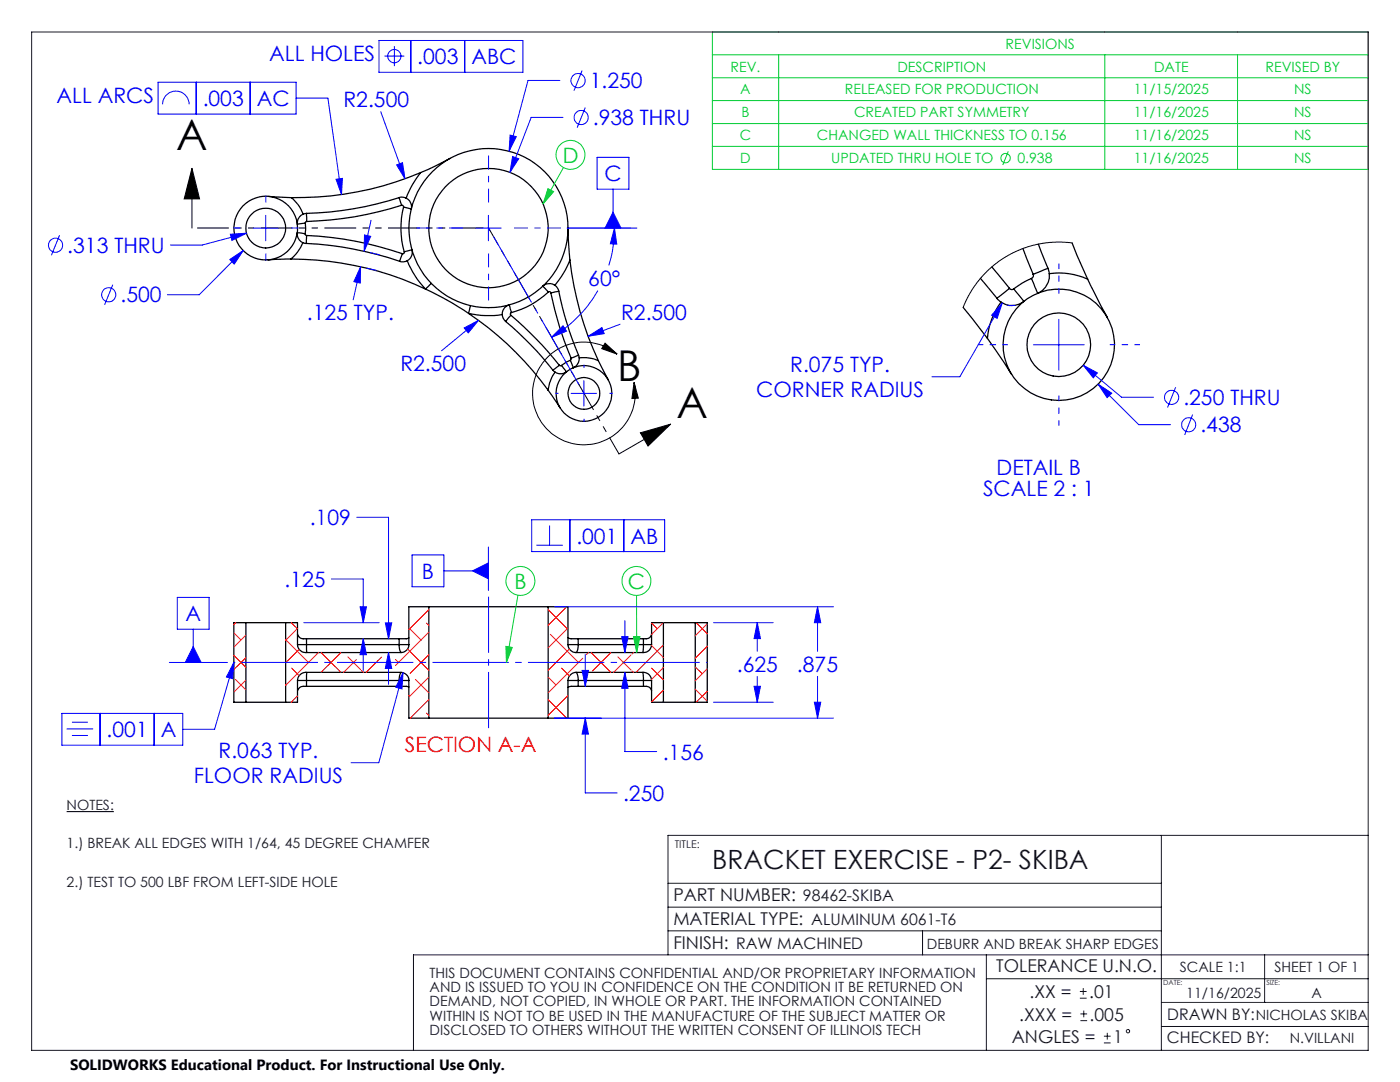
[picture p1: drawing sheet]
<svg xmlns="http://www.w3.org/2000/svg" width="279mm" height="216mm" viewBox="0 0 279 216" stroke-linecap="round" stroke-linejoin="round" font-family="sans-serif">
<g fill="none" stroke="#000" stroke-width=".25">
<path d="M53.6 39.2l4.6 .2M58.2 39.4a7.8 7.8 0 0 1 2.3 3.3M79.7 39.4a66.8 66.8 0 0 1-18.5 3.2M79.7 39.4a1.66 1.66 0 0 1 1.4 .1M79.7 39.4l.5 1.6M81.1 39.5a1.88 1.88 0 0 1 1 2.2l-1.6-.4M84 34.4a17.7 17.7 0 0 0-2.9 5.1M84 34.4a63.8 63.8 0 0 1-25.8 5M89.9 31.6l-5.9 2.8M58 51.7l-4.5 .2M58 51.7a63.7 63.7 0 0 1 26.9 6M60.4 48.4a8.1 8.1 0 0 1-2.4 3.3"/>
<path d="M60.4 48.4l.7 .2M60.5 42.7a1.84 1.84 0 0 0-1.1 2l1.5-.2M60.9 46.6l-1.6-.2a1.92 1.92 0 0 0 1.1 2M60.9 46.6l.1 .3 .2 .1M60.9 44.5v2.1M61.1 48.6a68.4 68.4 0 0 1 18.7 3.5M61.2 42.6l-.7 .1M61.2 42.6v1.6M61.2 47l-.1 1.6M61.2 47a67.9 67.9 0 0 1 19.1 3.6M61.2 44.2h-.2l-.1 .3M80.2 41h.2l.1 .3"/>
<path d="M80.2 41a68.1 68.1 0 0 1-19 3.2M80.3 50.6l-.5 1.5M80.5 41.3a17 17 0 0 0 .2 9M80.7 50.3l1.4-.5a1.57 1.57 0 0 1-.8 2.2M80.7 50.3l-.1 .2-.3 .1M81.3 52a17.9 17.9 0 0 0 3.6 5.7M81.3 52a1.89 1.89 0 0 1-1.5 .1M84.9 57.7a59.5 59.5 0 0 1 8.6 4.8M86.1 56.6l-1.2 1.1M109.4 58.3a17.1 17.1 0 0 1-7.3 4.1M109.4 58.3a.29 .29 0 0 1 .5 .1M109.9 58.4a66.6 66.6 0 0 0 4.1 13.1"/>
<path d="M110.7 56.9a1.88 1.88 0 0 0-2.4 .2l1.1 1.2M110.7 56.9l.5 .5 .3 .7M111.5 58.1a66.9 66.9 0 0 0 4 12.8M111.5 58.1l-1.6 .3M113.3 45.4l.4 6.5M113.7 51.9a18.8 18.8 0 0 1-3 5M113.7 51.9a63.7 63.7 0 0 0 5.7 20.1M195.7 55.6l3.3 3.9M197.9 53.3l3.6 4.2M199 59.5l.8 .8M201.5 57.5l-2.5 2M201.5 57.5a.57 .57 0 0 0 .8 .1"/>
<path d="M202.3 57.6l2 2.5a3.5 3.5 0 0 1-4.5 .2M204.2 49.6l2 5.2M205.8 55.6l-1.8 .9-1.7 1.1M206.2 54.8a.63 .63 0 0 1-.4 .8M207.2 48.7l1.9 4.8M209.1 53.5l.3 1.1M209.1 53.5l-2.9 1.3M209.4 54.6a13.8 13.8 0 0 1 7.7 1.1M209.4 54.6a3.6 3.6 0 0 1-2.4 3.9l-1.2-2.9M214 48.5l3.1 7.2M217.1 55.7l3.9 7.7M93.5 62.5a17.9 17.9 0 0 0 6.7 .3"/>
<path d="M93.5 62.5a62.4 62.4 0 0 1 15.9 15.4M93.9 61l-.4 1.5M100.2 62.8a2.03 2.03 0 0 0 .7 1.3M100.9 64.1a66.1 66.1 0 0 1 9.4 9.8M102 62.9l-1.1 1.2M102 62.9a71.8 71.8 0 0 1 9.6 10M102.1 62.4l-.5-1.6a1.92 1.92 0 0 0-1.4 2M102.1 62.4a.31 .31 0 0 0-.1 .5M109.4 77.9l2.4 3.6M110.3 73.9l.5 .4M110.8 74.3a7.9 7.9 0 0 0-1.4 3.6M111.6 72.9l-1.3 1"/>
<path d="M111.6 72.9h.4M112 72.9l1.1 1.3-.2 .1a1.9 1.9 0 0 1-2.1 0M113.8 71.9l-1.8 1M114 71.5l-.2 .4M115.5 70.9l.1 .5M115.5 70.9l-1.5 .6M115.6 71.4a7.6 7.6 0 0 1 3.8 .6M115.6 71.4a2 2 0 0 1-1.2 2l-.6-1.5M119.4 72l2 3.8M192.2 61.3l4.9 6.2M197.1 67.5l4.8 7.2M199.8 60.3a13.9 13.9 0 0 0-2.7 7.2"/>
<path d="M49.1 124.2h7.9M49.1 124.2h-2.4v15.9h2.4M49.1 124.2v15.9M57 124.2h2.4v4.4M57 124.2v15.9M59.4 135.8a1.69 1.69 0 0 1 1.6-1.6h19a1.63 1.63 0 0 1 1.6 1.6M59.4 128.6a1.63 1.63 0 0 0 1.6 1.6h19a1.57 1.57 0 0 0 1.6-1.6M59.4 126.5a1.53 1.53 0 0 0 1.6 1h.2M59.4 128.6h1.8M59.4 135.8h1.8M59.4 135.8v4.3h-2.4M61.2 136.9h-.3a1.51 1.51 0 0 0-1.5 .9"/>
<path d="M61.2 128.6v1.6M61.2 135.8h18.5M61.2 128.6h18.5M61.2 136.9h18.5M61.2 127.5h18.5M61.2 127.5v1.1M61.2 135.8v1.1M61.2 134.2v1.6M79.7 136.9h1.4l.5 .2M79.7 128.6a1.79 1.79 0 0 0 .4 1.6M79.7 128.6h1.9M79.7 135.8h1.9"/>
<path d="M79.7 127.5v1.1M79.7 135.8v1.1M80.1 134.2a1.79 1.79 0 0 0-.4 1.6M81.6 127.3l-.5 .2h-1.4M81.6 135.8v7.5h4M85.6 121.1h23.8M85.6 121.1h-4v7.5M85.6 121.1v22.2M109.4 121.1h3.9v7.5M109.4 121.1v22.2M113.3 128.6a1.63 1.63 0 0 0 1.7 1.6h13.4a1.57 1.57 0 0 0 1.6-1.6M113.3 135.8a1.69 1.69 0 0 1 1.7-1.6h13.4a1.63 1.63 0 0 1 1.6 1.6"/>
<path d="M113.3 127.2l.7 .3h1.4M113.3 128.6h2.1M113.3 135.8h2.1M113.3 135.8v7.5h-3.9M114.9 134.2a1.78 1.78 0 0 1 .5 1.6M115.4 128.6h13M115.4 135.8h13M115.4 136.9h13M115.4 127.5h13M115.4 136.9h-1.4l-.7 .2M115.4 128.6a1.64 1.64 0 0 1-.5 1.6M115.4 127.5v1.1"/>
<path d="M115.4 135.8v1.1M128.2 134.2l.2 1.6M128.4 136.9h.2a1.37 1.37 0 0 1 1.4 .9M128.4 128.6l-.2 1.6M128.4 135.8h1.6M128.4 128.6h1.6M128.4 127.5v1.1M128.4 135.8v1.1M130 126.6a1.4 1.4 0 0 1-1.4 .9h-.2M130 135.8v4.3h2.4M132.4 124.2h6.3M132.4 124.2h-2.4v4.4"/>
<path d="M132.4 124.2v15.9M138.7 124.2h2.4v15.9h-2.4M138.7 124.2v15.9M49.1 140.1h7.9M85.6 143.3h23.8M132.4 140.1h6.3"/>
<circle cx="53" cy="45.5" r="4"/>
<circle cx="53" cy="45.5" r="6.3"/>
<circle cx="97.5" cy="45.5" r="15.9"/>
<circle cx="97.5" cy="45.5" r="11.9"/>
<circle cx="116.5" cy="78.5" r="3.2"/>
<circle cx="116.5" cy="78.5" r="5.5"/>
<circle cx="211.3" cy="68.8" r="6.3"/>
<circle cx="211.3" cy="68.8" r="11.1"/>
</g>
<g fill="none" stroke="#f00" stroke-width=".2">
<path d="M46.7 126.3l1.4 1.4M46.7 130.8l2.4 2.4M47 135.6l2.1 2.1M47.1 124.2l-.4 .4M49.1 126.7l-2.4 2.4M49.1 131.2l-2.4 2.4M49.1 135.7l-2.4 2.4M57 136.6l.1 .1M57 127.6l4.6 4.6M58.1 124.2l1.2 1.2M58.2 133.3l1.5 1.5M59.4 125.4l-2.4 2.4"/>
<path d="M59.4 138.9l-1.3 1.2M59.7 129.6l-2.7 2.7M63.5 130.2l-6.5 6.6M64.1 130.2l4 4M68.1 130.2l-4 4M69.4 131.1l2.6 2.5M71.1 131.6l-2.5 2.6M72.1 133.8l.4 .4M76.2 131.1l-3.1 3.1M78.9 131.6l.6 .6M81.4 129.5l4.2 4.3M81.6 138.8l.2 .1"/>
<path d="M81.6 125.3l2.4 2.4M81.7 121.1h-.1M82.9 135.6l2.7 2.7M85.1 124.4l.5 .4M85.6 121.6l-4 4M85.6 126.2l-6.7 6.6M85.6 130.6l-3.8 3.8M85.6 135.1l-4 4M85.6 139.6l-3.7 3.7M109.4 139.6l3.7 3.7M109.4 135.1l1.5 1.6M109.4 121.6l3.8 3.8"/>
<path d="M109.8 126.6l5.7 5.6M112.1 133.3l1.5 1.6M113.1 121.1l-3.7 3.7M113.3 125.3l-3.9 4M113.3 138.8l-3.9 3.9M113.6 129.5l-4.2 4.3M116.3 131.3l-6.9 7M117.4 130.2l-.3 .4M118 130.2l3.9 4M121.9 130.2l-3.7 3.7M123.3 131.1l2.6 2.6M125.9 130.7l-3.5 3.5"/>
<path d="M126.1 133.9l.3 .3M126.4 130.2l-.3 .3M130 133.3l2.4 2.4M130 128.8l2.4 2.4M130 124.3l1.2 1.1M132.4 124.2l-2.4 2.4M132.4 128.7l-5.5 5.5M132.4 133.2l-2.4 2.4M132.4 137.7l-2.4 2.4M138.7 137.5l2.4 2.4M138.7 133.1l1.5 1.3M139 124.4l2.1 2.1"/>
<path d="M141.1 124.5l-2.4 2.4M141.1 128.9l-2.4 2.4M141.1 133.5l-2.4 2.3M141.1 137.9l-2.2 2.2M81.6 143.3h.1M85.1 142.3l.5 .4M113.3 143.3h.1M132.3 140.1h.1"/>
</g>
<path d="M38.3 33.6l1.5 6.1h-3zM38.3 33.6v11.9M214 48.5l-3.3-.2-3.7 .5-2.7 .7-3.5 1.7-2.4 1.7-2.6 2.5-1.9 2.6-1.7 3.3M120.8 68.5l2.4 2.2-3.1-1.1zM123.2 70.7a10.2 10.2 0 0 0-16.1 3.8 10.2 10.2 0 0 0 8.5 14.2 10.2 10.2 0 0 0 10.9-12.4M126.5 76.3l.9 3.1-1.3 .1zM127.8 86.4l6-1.8-4.5 4.4zM133.8 84.6l-10.3 6M13.3 162h9.4" fill="none" stroke="#000" stroke-width=".2"/>
<g fill="none" stroke="#00f" stroke-width=".2">
<path d="M31.5 16.4h27.6v6.4h-27.6zM39.2 16.4v6.4M49.9 16.4v6.4M59.1 19.6h6.3l2.8 19.2M75.6 8.1h28.8v6.3h-28.8zM76.7 11.2h4M78.7 9.2v4M82 8.1v6.3M92.7 8.1v6.3M111.7 16.1h-6.3l-3.8 14.1M116.2 14.1l-1.7 4M32.5 20.8a2.65 2.65 0 0 1 2.6-2.6 2.65 2.65 0 0 1 2.6 2.6"/>
<path d="M67.1 35.8l1.2-.2-.1 3.2zM76 22.3l4.8 13.4M79.2 32.9l1.1-.4 .5 3.2zM101.8 27l1.2 .3-1.4 2.9zM102.3 31.2l1.2 .5-1.7 2.7zM112.4 23.4h-6.4l-4.2 11M116.8 21.4l-1.6 4.1M119.2 31.4h6.3v6.3h-6.3zM122.3 37.7v7.8M11.9 46.9l-1.6 4M22.5 56.8l-1.6 4M45.9 51.8l2.6-1.8-1.8 2.7z"/>
<path d="M46 46.7l3.2-.2-2.9 1.5zM48.5 50l-8.7 8.8h-6.4M49.2 46.5l-8.8 2.4h-6.4M50.5 45.5h5.1M53 43v5M72 53.2l-.1 3.3-1.3-.3zM72 53.2l-1.5 6.6M72.7 46.9l1.3 .3-1.3 2.9zM73.2 53.5l1.9 .4M73.9 50.4l1.8 .4M74 44l-1.3 6.1M94.9 45.5h5.1"/>
<path d="M97.5 43v5M113.2 45.5h13.9M119.3 58a25.8 25.8 0 0 1-9.2 9.3M122.3 42.3l1.6 3.2h-3.1zM122.6 45.5l.5 3.2-1.3-.1zM122.6 45.5a24.8 24.8 0 0 1-1.1 7.5M92.6 65.4l2.9-1.5-2 2.5zM95.5 63.9l-7.4 6.1M110.1 67.3l2.3-2.3 .7 1.1zM114 78.5h5.1M116.5 76v5M117.4 67.1l2.7-1.7 .5 1.2z"/>
<path d="M123.8 64.7l-6.4 2.4M200 60.5l-1 3-1.1-.6zM200 60.5l-8.4 14.7h-5.6M200.9 60.8l1.1 .2 .6-.1M206.2 68.8h10.2M211.3 63.7v10.2M216.2 72.9l2.8 1.5-.8 1zM216.2 72.9l7.6 6.4h6.4M219.1 76.7l2.8 1.8-1 .8zM219.1 76.7l8.2 8h6.3M234.6 77.3l-1.6 4M238 82.7l-1.6 4.1"/>
<path d="M35.4 119.2h6.3v6.4h-6.3zM66.1 115.5h6.4v8.7M71.2 103.2h6.3v24.3M82.2 110.7h6.4v6.4h-6.4zM88.6 113.9h8.9M94.3 113.9l3.2-1.6v3.2zM97.5 109.1v8.7M106.1 103.7h26.5v6.4h-26.5zM107 108.8h5.3M109.7 104.8v4M113.7 103.7v6.4M124.5 103.7v6.4"/>
<path d="M33.8 132.2h11.6M38.6 129l1.5 3.2h-3.1zM38.6 125.6v6.6M46.7 132.2l-.3 3.2-1.2-.3zM46.7 132.2l-3.9 13.3h-6.3M60.6 124.2h15.1M71.9 121.1h1.2l-.6 3.1zM72.5 127.5l.6 3.1h-1.2zM72.5 127.5v6.3M76.9 124.3h1.3l-.7 3.2zM77.5 130.2l.7 3.2h-1.3zM77.5 130.2v6.4"/>
<path d="M80.4 134.2l-.2 3.3-1.2-.4zM80.4 134.2l-4.8 18h-5.5M110.7 121.1h55.6M116.2 133.8h1.2l-.6 3.1zM116.8 130.6v6.3M124.1 127h1.2l-.6 3.2zM124.7 134.2l.6 3.1h-1.2zM124.7 134.2v15.8h6.4M124.7 123.9v6.3M142.4 124.2h11.9M150.5 136.9h1.3l-.7 3.2zM151.1 124.2l.7 3.2h-1.3z"/>
<path d="M151.1 124.2v5.8M151.1 135v5.1M163.2 121.1l.6 3.1h-1.3zM163.2 121.1v8.9M163.2 135v8.3M12.3 142.3h24.2v6.4h-24.2zM13.3 145.5h5.3M14.4 144.1h3.1M14.4 146.8h3.1M20 142.3v6.4M30.8 142.3v6.4M110.7 143.3h55.6"/>
<path d="M116.8 143.3l.6 3.2h-1.2zM116.8 143.3v14.9h6.4M142.4 140.1h11.9M162.5 140.1h1.3l-.6 3.2z"/>
<circle cx="78.7" cy="11.2" r="1.32"/>
<circle cx="115.4" cy="16.1" r="1.42"/>
<circle cx="116" cy="23.4" r="1.42"/>
<circle cx="11.1" cy="48.9" r="1.4"/>
<circle cx="21.7" cy="58.8" r="1.41"/>
<circle cx="233.8" cy="79.3" r="1.41"/>
<circle cx="237.2" cy="84.8" r="1.42"/>
</g>
<g fill="none" stroke="#0c3" stroke-width=".2">
<path d="M142.2 6.4h130.8v27.4h-130.8zM142.2 10.9h130.8M142.2 15.5h130.8M155.4 10.9v22.9M220.5 10.9v22.9M247 10.9v22.9M109.4 37.6l1.1 .6-2.1 2.5zM112.5 33.4l-4.1 7.3M142.2 20.1h130.8M142.2 24.7h130.8M142.2 29.2h130.8M201.2 30.2l-1.1 2.7"/>
<path d="M103.4 118.8l-2.3 13.4M127 118.8l.1 11.4M101 129l1.2 .2-1.1 3zM126.4 127h1.3l-.6 3.2z"/>
<circle cx="113.8" cy="30.9" r="2.89"/>
<circle cx="200.7" cy="31.6" r=".94"/>
<circle cx="103.9" cy="115.9" r="2.89"/>
<circle cx="127" cy="115.9" r="2.88"/>
</g>
<g fill="none" stroke="#191924" stroke-width=".2">
<path d="M6.3 6.4h266.7v203.2h-266.7zM133.3 176.2h98.5M231.8 166.7v42.9M273 166.7h-139.7v23.8M133.3 185.7h98.5M133.3 181h98.5M184.1 185.7v4.8M196.8 190.5v19.1M196.8 195.3h76.2M215.5 199.2h1.4M215.5 197.8h1.4M216.2 197.2v1.3"/>
<path d="M252.4 190.5v9.5M273 190.5h-190.5v19.1M215.6 203.7h1.4M215.6 202.3h1.4M216.3 201.6v1.4M220.3 208.1h1.4M220.3 206.8h1.4M221 206.1v1.3M231.8 200h41.2M231.8 204.8h41.2"/>
<circle cx="225.1" cy="205.8" r=".34"/>
</g>
<path d="M97.5 45.5h-59.2" fill="none" stroke="#000" stroke-width=".2" stroke-dasharray="6.3 1.3 1.3 1.3 1.3 1.3" stroke-dashoffset="-1" stroke-linecap="butt"/>
<path d="M97.5 45.5l26 45.1" fill="none" stroke="#000" stroke-width=".2" stroke-dasharray="6.3 1.3 1.3 1.3 1.3 1.3" stroke-dashoffset="2.5" stroke-linecap="butt"/>
<path d="M97.5 119.1v26.2" fill="none" stroke="#00f" stroke-width=".2" stroke-dasharray="15.2 1.3 1.3 1.3" stroke-dashoffset="4" stroke-linecap="butt"/>
<path d="M211.3 58.6v-6M201.2 68.8h-6.1M211.3 78.9v6.1M221.5 68.8h6" fill="none" stroke="#00f" stroke-width=".2" stroke-dasharray="15.2 1.3 1.3 1.3" stroke-dashoffset="14.1" stroke-linecap="butt"/>
<path d="M48 45.5h-1.5M53.1 40.4v-1.4M53.1 50.6v1.4M58.1 45.5h1.5M111.5 78.5h-.7M116.6 73.4v-.6M121.6 78.5h.7M116.6 83.6v.6" fill="none" stroke="#00f" stroke-width=".2" stroke-dasharray="15.2 1.3 1.3 1.3" stroke-linecap="butt"/>
<path d="M92.4 45.5h-9.3M97.5 40.4v-9.4M97.5 50.6v9.3M102.6 45.5h9.4" fill="none" stroke="#00f" stroke-width=".2" stroke-dasharray="15.2 1.3 1.3 1.3" stroke-dashoffset="12.5" stroke-linecap="butt"/>
<path d="M97.5 45.5l19.1 33" fill="none" stroke="#00f" stroke-width=".2" stroke-dasharray="15.2 1.3 1.3 1.3" stroke-dashoffset="-1.9" stroke-linecap="butt"/>
<path d="M46.7 132.2h94.5" fill="none" stroke="#00f" stroke-width=".2" stroke-dasharray="15.2 1.3 1.3 1.3" stroke-dashoffset="-1.5" stroke-linecap="butt"/>
<g fill="#000">
<path d="M38.3 33.6l1.5 6.1h-3zM127.8 86.4l6-1.8-4.5 4.4z"/>
<path d="M120.8 68.5l2.4 2.2-3.1-1.1zM126.5 76.3l.9 3.1-1.3 .1z"/>
</g>
<path d="M109.4 37.6l1.1 .6-2.1 2.5zM126.4 127h1.3l-.6 3.2zM101 129l1.2 .2-1.1 3z" fill="#0c3"/>
<g fill="#00f">
<path d="M67.1 35.8l1.2-.2-.1 3.2zM122.3 42.3l1.6 3.2h-3.1zM79.2 32.9l1.1-.4 .5 3.2zM117.4 67.1l2.7-1.7 .5 1.2zM92.6 65.4l2.9-1.5-2 2.5zM94.3 113.9l3.2 1.6v-3.2zM38.6 129l1.5 3.2h-3.1zM46.7 132.2l-.3 3.2-1.2-.3z"/>
<path d="M72 53.2l-.1 3.3-1.3-.3zM72.7 46.9l1.3 .3-1.3 2.9zM46 46.7l.3 1.3 2.9-1.5zM45.9 51.8l.8 .9 1.8-2.7zM101.8 27l-.2 3.2 1.4-2.9zM102.3 31.2l-.5 3.2 1.7-2.7zM150.5 136.9h1.3l-.7 3.2zM151.1 124.2l.7 3.2h-1.3zM72.5 127.5l.6 3.1h-1.2zM71.9 121.1h1.2l-.6 3.1zM163.2 121.1l.6 3.1h-1.3zM162.5 140.1h1.3l-.6 3.2zM124.7 134.2l.6 3.1h-1.2zM124.1 127h1.2l-.6 3.2zM116.2 133.8h1.2l-.6 3.1zM116.8 143.3l.6 3.2h-1.2zM80.4 134.2l-1.4 2.9 1.2 .4zM77.5 130.2l.7 3.2h-1.3zM76.9 124.3h1.3l-.7 3.2zM219.1 76.7l1.8 2.6 1-.8zM216.2 72.9l2 2.5 .8-1zM200 60.5l-2.1 2.4 1.1 .6z"/>
<path d="M110.1 67.3l2.3-2.3 .7 1.1zM122.6 45.5l.5 3.2-1.3-.1z"/>
</g>
<g font-size="8.5">
<text x="35.1" y="29.8">A</text>
<text x="123.2" y="76.1">B</text>
<text x="135" y="83.4">A</text>
</g>
<text font-size="5.3" fill="#191924" x="142.2" y="173.4">BRACKET EXERCISE - P2- SKIBA</text>
<g font-size="4.2" fill="#00f">
<text x="53.7" y="12.2">ALL HOLES</text>
<text x="83.3" y="12.9">.003</text>
<text x="94.1" y="12.9">ABC</text>
<text x="117.7" y="17.6">1.250</text>
<text x="11.3" y="20.5">ALL ARCS</text>
<text x="40.5" y="21.2">.003</text>
<text x="51.2" y="21.2">AC</text>
<text x="68.5" y="21.4">R2.500</text>
<text x="118.3" y="25">.938 THRU</text>
<text x="120.6" y="36.2">C</text>
<text x="13.4" y="50.5">.313 THRU</text>
<text x="117.4" y="57.1">60°</text>
<text x="24" y="60.4">.500</text>
<text x="61.2" y="63.9">.125 TYP.</text>
<text x="124" y="63.8">R2.500</text>
<text x="79.9" y="74.1">R2.500</text>
<text x="157.7" y="74.2">R.075 TYP.</text>
<text x="150.9" y="79.3">CORNER RADIUS</text>
<text x="236.2" y="80.8">.250 THRU</text>
<text x="239.6" y="86.3">.438</text>
<text x="198.9" y="94.9">DETAIL B</text>
<text x="196.2" y="99">SCALE 2 : 1</text>
<text x="61.8" y="104.8">.109</text>
<text x="115" y="108.5">.001</text>
<text x="125.8" y="108.5">AB</text>
<text x="56.8" y="117.1">.125</text>
<text x="84.2" y="115.5">B</text>
<text x="37" y="124">A</text>
<text x="147.1" y="134.1">.625</text>
<text x="159.1" y="134.1">.875</text>
<text x="21.3" y="147.1">.001</text>
<text x="32.1" y="147.1">A</text>
<text x="43.6" y="151.3">R.063 TYP.</text>
<text x="132.3" y="151.6">.156</text>
<text x="38.7" y="156.3">FLOOR RADIUS</text>
<text x="124.4" y="159.8">.250</text>
</g>
<g font-size="4.2" fill="#0c3">
<text x="112.3" y="32.4">D</text>
<text x="102.7" y="117.5">B</text>
<text x="125.3" y="117.5">C</text>
</g>
<text font-size="4.2" fill="#f00" x="80.8" y="150">SECTION A-A</text>
<g font-size="3.5" fill="#191924">
<text x="134.4" y="179.9">PART NUMBER: 98462-SKIBA</text>
<text x="134.4" y="184.6">MATERIAL TYPE: ALUMINUM 6061-T6</text>
<text x="134.4" y="189.3">FINISH: RAW MACHINED</text>
<text x="198.8" y="194">TOLERANCE U.N.O.</text>
<text x="203.4" y="203.6">.XXX =</text>
<text x="205.5" y="199.2">.XX =</text>
<text x="217.4" y="199.2">.01</text>
<text x="217.4" y="203.6">.005</text>
<text x="201.9" y="208.1">ANGLES =</text>
<text x="222.1" y="208.1">1</text>
</g>
<g font-size="3.2" fill="#191924">
<text x="232.9" y="203.5">DRAWN BY:</text>
<text x="232.9" y="208.1">CHECKED BY:</text>
</g>
<text font-size="3" x="14" y="213.5">SOLIDWORKS Educational Product. For Instructional Use Only.</text>
<g font-size="2.8" fill="#0c3">
<text x="200.7" y="9.7">REVISIONS</text>
<text x="145.8" y="14.3">REV.</text>
<text x="179.1" y="14.3">DESCRIPTION</text>
<text x="230.3" y="14.3">DATE</text>
<text x="252.6" y="14.3">REVISED BY</text>
<text x="147.7" y="18.8">A</text>
<text x="148" y="23.4">B</text>
<text x="168.6" y="18.8">RELEASED FOR PRODUCTION</text>
<text x="170.5" y="23.4">CREATED PART SYMMETRY</text>
<text x="226.3" y="18.8">11/15/2025</text>
<text x="226.3" y="23.4">11/16/2025</text>
<text x="258.3" y="18.8">NS</text>
<text x="258.3" y="23.4">NS</text>
<text x="147.6" y="28">C</text>
<text x="163" y="28">CHANGED WALL THICKNESS TO 0.156</text>
<text x="226.3" y="28">11/16/2025</text>
<text x="258.3" y="28">NS</text>
<text x="147.7" y="32.6">D</text>
<text x="165.9" y="32.6">UPDATED THRU HOLE TO</text>
<text x="203" y="32.6">0.938</text>
<text x="226.3" y="32.6">11/16/2025</text>
<text x="258.3" y="32.6">NS</text>
</g>
<g font-size="2.8" fill="#191924">
<text x="13.3" y="161.6">NOTES:</text>
<text x="13.3" y="169.3">1.) BREAK ALL EDGES WITH 1/64, 45 DEGREE CHAMFER</text>
<text x="13.3" y="176.9">2.) TEST TO 500 LBF FROM LEFT-SIDE HOLE</text>
<text x="185" y="189.3">DEBURR AND BREAK SHARP EDGES</text>
<text x="85.7" y="195.2">THIS DOCUMENT CONTAINS CONFIDENTIAL AND/OR PROPRIETARY INFORMATION</text>
<text x="85.7" y="198">AND IS ISSUED TO YOU IN CONFIDENCE ON THE CONDITION IT BE RETURNED ON</text>
<text x="235.5" y="193.9">SCALE 1:1</text>
<text x="254.4" y="193.9">SHEET 1 OF 1</text>
<text x="85.7" y="200.8">DEMAND, NOT COPIED, IN WHOLE OR PART. THE INFORMATION CONTAINED</text>
<text x="85.7" y="203.6">WITHIN IS NOT TO BE USED IN THE MANUFACTURE OF THE SUBJECT MATTER OR</text>
<text x="236.8" y="199.1">11/16/2025</text>
<text x="250.6" y="203.5">NICHOLAS SKIBA</text>
<text x="261.8" y="199.1">A</text>
<text x="85.7" y="206.5">DISCLOSED TO OTHERS WITHOUT THE WRITTEN CONSENT OF ILLINOIS TECH</text>
<text x="257.4" y="208.1">N.VILLANI</text>
</g>
<text font-size="2.1" fill="#191924" x="134.6" y="169.3">TITLE:</text>
<g font-size="1.4" fill="#191924">
<text x="232.1" y="196.6">DATE:</text>
<text x="252.7" y="196.6">SIZE:</text>
</g>
</svg>
